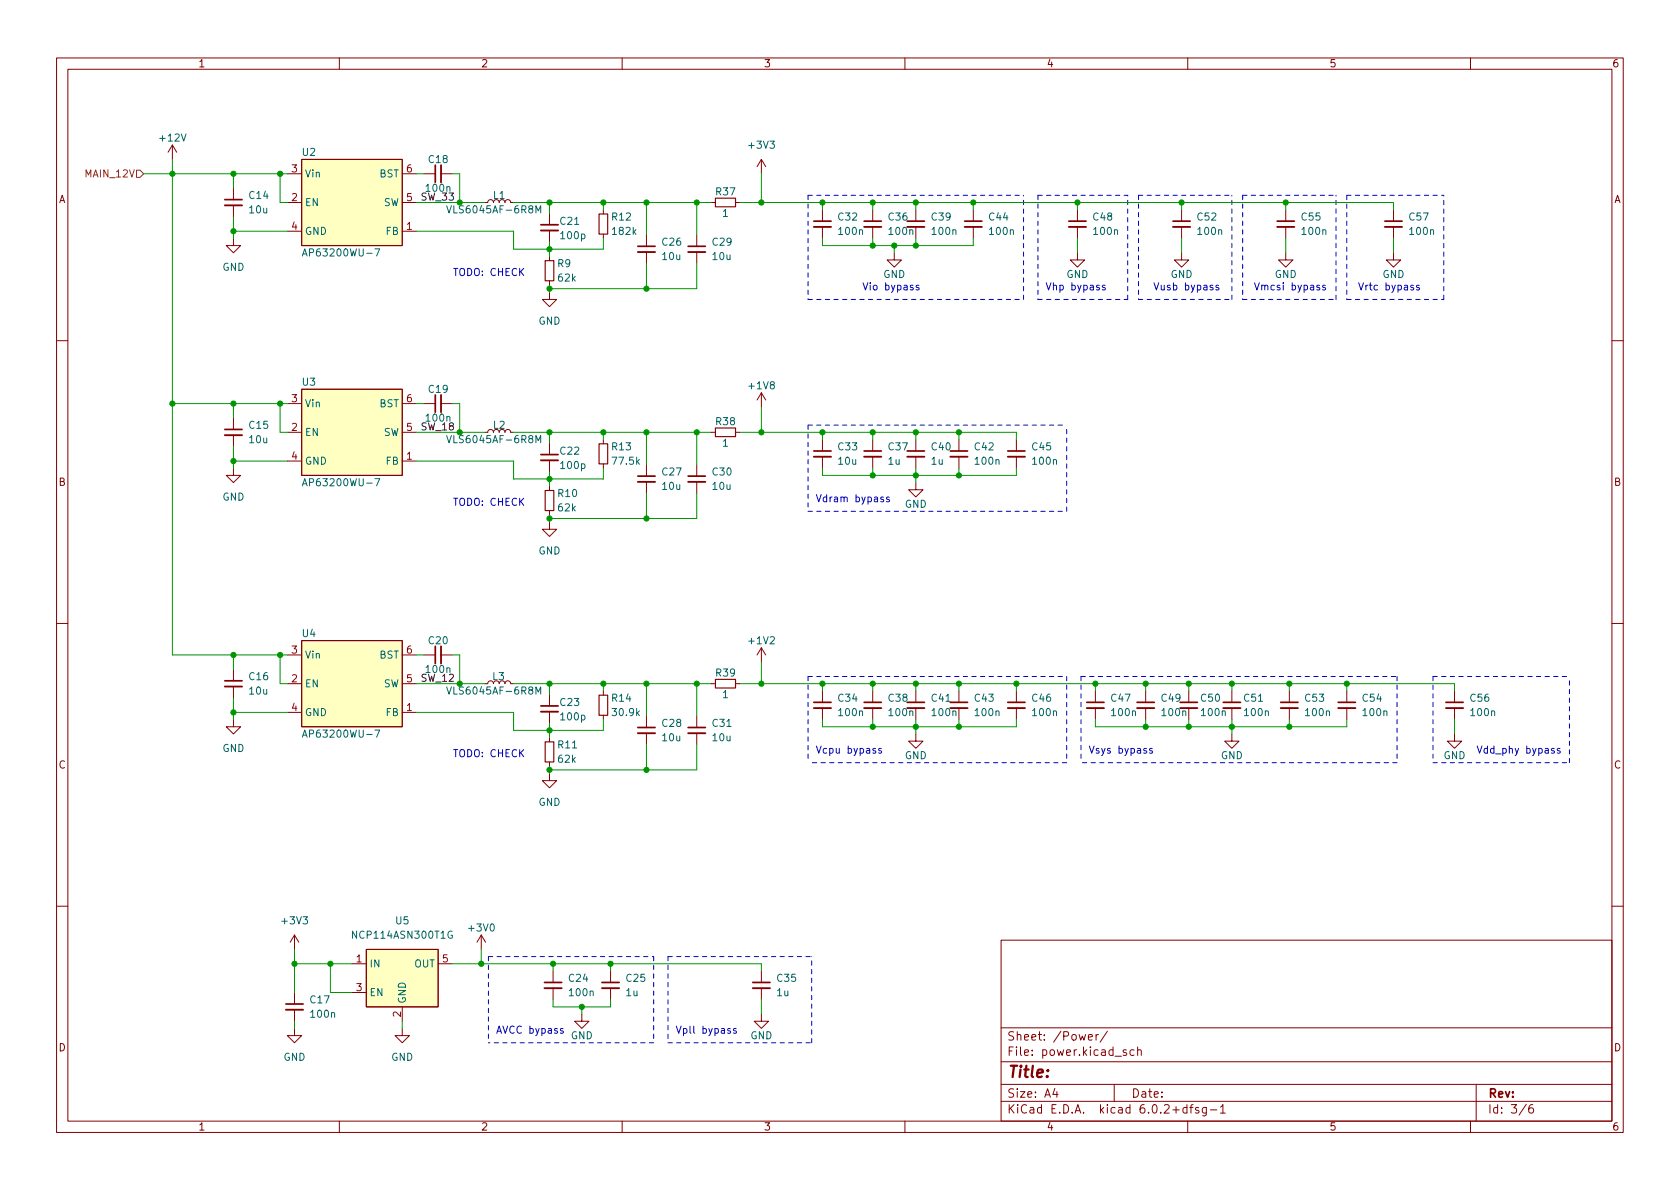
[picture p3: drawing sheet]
<svg xmlns="http://www.w3.org/2000/svg" width="297mm" height="210mm" viewBox="0 0 297 210" stroke-linecap="round" stroke-linejoin="round" font-family="sans-serif">
<g fill="none" stroke="#840000" stroke-width=".18">
<path d="M10 10.2h277v190.1h-277zM12 12.2h273v186.1h-273zM60 10.2v2M110 10.2v2M160 10.2v2M210 10.2v2M260 10.2v2M30.5 25.6l-.8 1.3M30.5 25.6v2.6M30.5 25.6l.7 1.3M41.3 33.3v2M41.3 36.3v2"/>
<path d="M50.8 35.8h2.5M50.8 30.7h2.5M53.3 28.2h17.8v15.2h-17.8zM71.1 35.8h2.6M71.1 30.7h2.6M74.9 30.7h2.1M78 30.7h2M86.2 35.8l.2-.4 .3-.1 .4 .1 .1 .4 .2-.3 .3-.2 .4 .1 .2 .4 .2-.4 .4-.1 .3 .2 .1 .3 .2-.4 .4-.1 .3 .2 .1 .3M97.2 37.7v2M106.7 37.1v.7M125.7 35.8h.8M130 35.8h.8"/>
<path d="M134.6 28.2v2.5M134.6 28.2l-.7 1.3M134.6 28.2l.8 1.3M145.4 37.1v2M154.3 37.1v2M161.9 37.1v2M172.1 37.1v2M190.5 37.1v2M208.9 37.1v2M227.3 37.1v2M246.4 37.1v2M41.3 42.2v1.2h1.2l-1.2 1.3-1.3-1.3h1.3"/>
<path d="M50.8 40.9h2.5M71.1 40.9h2.6M97.2 51.7v1.3h1.2l-1.2 1.2-1.3-1.2h1.3M97.2 40.8v2M97.2 45.3v.8M97.2 49.7v.7M106.7 41.4v.8M114.3 41.5v2.1M114.3 44.6v2M123.2 41.5v2.1M123.2 44.6v2M145.4 40.1v2.1"/>
<path d="M154.3 40.1v2.1M158.1 44.7v1.3h1.3l-1.3 1.2-1.3-1.2h1.3M161.9 40.1v2.1M172.1 40.1v2.1M190.5 44.7v1.3h1.3l-1.3 1.2-1.3-1.2h1.3M190.5 40.1v2.1M208.9 44.7v1.3h1.3l-1.3 1.2-1.3-1.2h1.3M208.9 40.1v2.1M227.3 44.7v1.3h1.3l-1.3 1.2-1.2-1.2h1.2M227.3 40.1v2.1M246.4 44.7v1.3h1.2l-1.2 1.2-1.3-1.2h1.3M246.4 40.1v2.1"/>
<path d="M10 60.2h2M41.3 73.9v2M41.3 77v2M50.8 76.4h2.5M50.8 71.4h2.5M53.3 68.8h17.8v15.3h-17.8zM71.1 76.4h2.6M71.1 71.4h2.6M74.9 71.4h2.1M78 71.4h2M86.2 76.4l.2-.3 .3-.2 .4 .2 .1 .3 .2-.3 .3-.2 .4 .2 .2 .3 .2-.4h.4l.3 .1 .1 .3 .2-.3 .4-.2 .3 .2 .1 .3M97.2 78.4v2"/>
<path d="M106.7 77.7v.8M125.7 76.4h.8M130 76.4h.8M134.6 69.5v2.5M134.6 69.5l-.7 1.2M134.6 69.5l.8 1.2M145.4 77.7v2.1M154.3 77.7v2.1M161.9 77.7v2.1M169.5 77.7v2.1M179.7 77.7v2.1M285 60.2h2"/>
<path d="M41.3 82.8v1.3h1.2l-1.2 1.2-1.3-1.2h1.3M50.8 81.5h2.5M71.1 81.5h2.6M97.2 92.3v1.3h1.2l-1.2 1.3-1.3-1.3h1.3M97.2 81.4v2M97.2 86v.7M97.2 90.3v.8M106.7 82v.8M114.3 82.2v2M114.3 85.2v2M123.2 82.2v2M123.2 85.2v2"/>
<path d="M145.4 80.8v2M154.3 80.8v2M161.9 85.3v1.3h1.3l-1.3 1.3-1.2-1.3h1.2M161.9 80.8v2M169.5 80.8v2M179.7 80.8v2M10 110.2h2M41.3 118.4v2M50.8 115.8h2.5M53.3 113.3h17.8v15.2h-17.8zM71.1 115.8h2.6M74.9 115.8h2.1"/>
<path d="M78 115.8h2M134.6 114.5l-.7 1.3M134.6 114.5v2.6M134.6 114.5l.8 1.3M285 110.2h2M41.3 127.2v1.3h1.2l-1.2 1.3-1.3-1.3h1.3M41.3 121.4v2M50.8 120.9h2.5M50.8 126h2.5M71.1 120.9h2.6M71.1 126h2.6M86.2 120.9l.2-.4 .3-.1 .4 .1 .1 .4"/>
<path d="M89.3 120.9l.1-.4 .4-.1 .3 .1 .2 .4M97.2 136.8v1.2h1.2l-1.2 1.3-1.3-1.3h1.3M97.2 122.8v2M97.2 125.9v2M97.2 130.4v.8M97.2 134.7v.8M106.7 122.2v.7M106.7 126.5v.7M114.3 126.6v2M114.3 129.7v2M123.2 126.6v2M123.2 129.7v2"/>
<path d="M125.7 120.9h.8M130 120.9h.8M145.4 122.2v2M145.4 125.2v2M154.3 122.2v2M154.3 125.2v2M161.9 129.8v1.3h1.3l-1.3 1.2-1.2-1.2h1.2M161.9 122.2v2M161.9 125.2v2M169.5 122.2v2M169.5 125.2v2M179.7 122.2v2"/>
<path d="M179.7 125.2v2M193.7 122.2v2M193.7 125.2v2M202.6 122.2v2M202.6 125.2v2M210.2 122.2v2M210.2 125.2v2M217.8 129.8v1.3h1.3l-1.3 1.2-1.3-1.2h1.3M217.8 122.2v2M217.8 125.2v2M228 122.2v2M228 125.2v2"/>
<path d="M238.1 122.2v2M238.1 125.2v2M257.2 129.8v1.3h1.2l-1.2 1.2-1.3-1.2h1.3M257.2 122.2v2M257.2 125.2v2M10 160.2h2M52.1 165.3v2.6M52.1 175.5v2M52.1 178.6v2M52.1 165.3l-.8 1.3M52.1 165.3l.7 1.3M62.2 170.4h2.6"/>
<path d="M62.2 175.5h2.6M64.8 167.9h12.7v10.1h-12.7zM71.1 178v2.6M77.5 170.4h2.5M85.1 165.3l-.8 1.3M85.1 165.3v2.6M85.1 165.3l.8 1.3M97.8 171.7v2M97.8 174.7v2.1M102.9 179.3v1.3h1.2l-1.2 1.3-1.3-1.3h1.3M107.9 171.7v2M107.9 174.7v2.1"/>
<path d="M134.6 179.3v1.3h1.3l-1.3 1.3-1.3-1.3h1.3M134.6 171.7v2M134.6 174.7v2.1M177 166.3h108v32h-108zM285 160.2h2M52.1 181.9v1.2h1.2l-1.2 1.3-1.3-1.3h1.3M60 198.3v2M71.1 181.9v1.2h1.3l-1.3 1.3-1.3-1.3h1.3M110 198.3v2M160 198.3v2M177 194.8h108M177 191.8h108"/>
<path d="M177 187.8h108M177 181.8h108M186.5 192.5l-.4 1h1M186.9 193v1M192.4 183.4l.7-.1v-.3l-.5-.1-.2 .2 .1 .8h.6M193.8 182.9v1M194.2 182.9l-.3 .1-.1 .2M195.8 182.4l-1.3 1.9M197 191.8v3M199.1 185.7l-.3-.1-.2 .2v.3l.5 .1v.4h-.5M200.5 185.7l-.4-.1-.3 .3v.4l.1 .3h.6M201.1 185.8l.3-.2 .3 .1 .1 .9"/>
<path d="M201.1 185.1v1.5M209.9 195.9l-.5-.1-.3 .3v.4l.2 .3h.6M209.9 195.3v1.5M210 198.3v2M210.4 195.8h.5M210.9 195.3l-.3 .2v1.3M211.9 195.9l-.3-.1-.2 .2v.3l.5 .1v.4h-.5M213.3 195.8v1.2l-.3 .3h-.4M213.3 195.9l-.4-.1-.3 .3v.4l.1 .3h.6M214 196.3h1.1M215.8 195.8l.4-.5v1.5M215.8 196.8h.8"/>
<path d="M260 198.3v2M261 191.8v6.5M269.9 195.3l-1.3 1.9M271 195.3a.6 .6 0 0 0-.7 .7v.5l.1 .3h.5l.2-.1 .1-.5-.2-.2-.4-.1-.3 .3"/>
</g>
<g fill="#ffffc2" stroke="#ffffc2" stroke-width=".18">
<path d="M53.3 68.8h17.8v15.3h-17.8z"/>
<path d="M53.3 28.2h17.8v15.2h-17.8z"/>
<path d="M53.3 113.3h17.8v15.2h-17.8z"/>
<path d="M64.8 167.9h12.7v10.1h-12.7z"/>
</g>
<g fill="none" stroke="#006464" stroke-width=".18">
<path d="M79 36.4l.4 1.3 .4-1.3M94.8 37.7v-1.3l.4 .9 .4-.9v1.3M53.5 45.3l.4-1.3 .4 1.3M53.6 44.9h.6M66.3 44h.8l-.5 1.3M79 77l.4 1.3 .4-1.3M94.8 78.3v-1.3l.4 .9 .4-.9v1.3M53.5 85.9l.4-1.3 .4 1.3M53.6 85.5h.6M66.3 84.6h.8l-.5 1.3M53.5 130.4l.4-1.3 .4 1.3M53.6 130h.6"/>
<path d="M66.3 129.1h.8l-.5 1.3M79 121.5l.4 1.2 .4-1.2M94.8 122.7v-1.2l.4 .9 .4-.9v1.2M79.9 164.7a.59 .59 0 0 0-.7 .6 .59 .59 0 0 0 .7 .6l.1-.5h-.3"/>
</g>
<g fill="none" stroke="#840000" stroke-width=".33">
<path d="M39.8 36.3h3M78 29.2v3.1M95.6 40.8h3.1M112.8 44.6h3M121.7 44.6h3M143.9 40.1h3M152.8 40.1h3M160.4 40.1h3M170.6 40.1h3M189 40.1h3M207.4 40.1h3M225.8 40.1h3.1"/>
<path d="M244.9 40.1h3M39.8 77h3M78 69.8v3.1M95.6 81.4h3.1M112.8 85.2h3M121.7 85.2h3M143.9 80.8h3M152.8 80.8h3M160.4 80.8h3M168 80.8h3.1M178.2 80.8h3M78 114.3v3"/>
<path d="M39.8 121.4h3M95.6 125.9h3.1M112.8 129.7h3M121.7 129.7h3M143.9 125.2h3M152.8 125.2h3M160.4 125.2h3M168 125.2h3.1M178.2 125.2h3M192.2 125.2h3M201 125.2h3.1M208.7 125.2h3"/>
<path d="M216.3 125.2h3M226.4 125.2h3.1M236.6 125.2h3M255.7 125.2h3M50.5 178.6h3.1M96.3 174.7h3M106.4 174.7h3.1M133.1 174.7h3"/>
</g>
<g fill="none" stroke="#840000" stroke-width=".3">
<path d="M39.8 35.3h3M77 29.2v3.1M95.6 39.7h3.1M143.9 39.1h3M152.8 39.1h3M160.4 39.1h3M170.6 39.1h3M189 39.1h3M207.4 39.1h3M225.8 39.1h3.1M244.9 39.1h3M112.8 43.6h3"/>
<path d="M121.7 43.6h3M39.8 75.9h3M77 69.8v3.1M143.9 79.8h3M152.8 79.8h3M160.4 79.8h3M168 79.8h3.1M178.2 79.8h3M95.6 80.4h3.1M112.8 84.2h3M121.7 84.2h3M77 114.3v3"/>
<path d="M39.8 120.4h3M95.6 124.8h3.1M112.8 128.6h3M121.7 128.6h3M143.9 124.2h3M152.8 124.2h3M160.4 124.2h3M168 124.2h3.1M178.2 124.2h3M192.2 124.2h3M201 124.2h3.1M208.7 124.2h3"/>
<path d="M216.3 124.2h3M226.4 124.2h3.1M236.6 124.2h3M255.7 124.2h3M50.5 177.5h3.1M96.3 173.7h3M106.4 173.7h3.1M133.1 173.7h3"/>
</g>
<path d="M105.9 37.8h1.5v3.6h-1.5zM126.5 35h3.5v1.6h-3.5zM96.4 46.1h1.5v3.6h-1.5zM105.9 78.5h1.5v3.5h-1.5zM126.5 75.7h3.5v1.5h-3.5zM96.4 86.7h1.5v3.6h-1.5zM96.4 131.2h1.5v3.5h-1.5zM105.9 122.9h1.5v3.6h-1.5zM126.5 120.1h3.5v1.6h-3.5z" fill="none" stroke="#840000" stroke-width=".2"/>
<path d="M24.1 30.1h.7l.6 .6-.6 .7h-.7z" fill="none" stroke="#725600" stroke-width=".18"/>
<g fill="none" stroke="#0000c2" stroke-width=".18">
<path d="M162.5 50.5l-.3-.1-.2 .2v.2l.5 .1v.3h-.5M195.4 50.5l-.3-.1-.2 .2 .1 .2 .4 .1v.3h-.5M215.5 50.5l-.3-.1-.2 .2v.2l.5 .1v.3h-.5M233.3 50.5l-.3-.1-.2 .2 .1 .2 .4 .1v.3h-.5M234.3 50.5l-.3-.1-.2 .2 .1 .2 .4 .1v.3h-.5M249.9 50.5l-.3-.1-.2 .2 .1 .2 .4 .1v.3h-.5M250.9 50.5l-.3-.1-.2 .2 .1 .2 .4 .1v.3h-.5M156.2 88l-.3-.1-.2 .2 .1 .2 .4 .1v.3h-.5M157.2 88l-.3-.1-.2 .2 .1 .2 .4 .1v.3h-.5M154.8 132.4l-.3-.1-.2 .2 .1 .2 .4 .1v.3h-.5M155.8 132.4l-.3-.1-.2 .2 .1 .2 .4 .1v.3h-.5M203.7 132.4l-.3-.1-.2 .2 .1 .2 .4 .1v.3h-.5"/>
<path d="M274.8 132.4l-.3-.1-.2 .2 .1 .2 .4 .1v.3h-.5M275.8 132.4l-.3-.1-.2 .2 .1 .2 .4 .1v.3h-.5M99.6 181.9h-.3l-.2 .2v.1l.5 .2v.3h-.5M129.1 181.9h-.3l-.2 .2 .1 .1 .4 .2v.3h-.5M130.2 181.9h-.3l-.2 .2v.1l.5 .2v.3h-.5"/>
</g>
<g fill="none" stroke="#0000c2" stroke-width=".18" stroke-dasharray=".8 .8">
<path d="M142.9 34.5h38.1M142.9 34.5v18.5M183.5 34.5h15.9M183.5 34.5v18.5M201.3 34.5h16.5M201.3 34.5v18.5M219.7 34.5h16.5M219.7 34.5v18.5M238.1 34.5h17.2M238.1 34.5v18.5M142.9 53h38.1M181 53v-18.5"/>
<path d="M183.5 53h15.9M199.4 53v-18.5M201.3 53h16.5M217.8 53v-18.5M219.7 53h16.5M236.2 53v-18.5M238.1 53h17.2M255.3 53v-18.5M142.9 75.2v15.2M142.9 75.2h45.7M142.9 90.4h45.7M188.6 90.4v-15.2"/>
<path d="M142.9 119.6h45.7M142.9 119.6v15.3M188.6 119.6v15.3M191.1 119.6v15.3M191.1 119.6h55.9M247 119.6v15.3M253.4 119.6v15.3M253.4 119.6h24.1M188.6 134.9h-45.7M247 134.9h-55.9M253.4 134.9h24.1M277.5 134.9v-15.3"/>
<path d="M86.4 169.2h29.2M86.4 169.2v15.2M115.6 169.2v15.2M118.1 169.2v15.2M118.1 169.2h25.4M115.6 184.4h-29.2M118.1 184.4h25.4M143.5 184.4v-15.2"/>
</g>
<g fill="none" stroke="#009600" stroke-width=".18">
<path d="M25.4 30.7h25.4M30.5 28.2v87.6h20.3M41.3 30.7v2.6M41.3 38.3v3.9M49.5 30.7v5.1h1.3M73.7 35.8h12M73.7 30.7h1.2M80 30.7h1.3v5.1M90.8 35.8h34.9M97.2 35.8v1.9M106.7 35.8v1.3M114.3 35.8v5.7"/>
<path d="M123.2 35.8v5.7M130.8 35.8h115.6v1.3M134.6 30.7v5.1M145.4 35.8v1.3M154.3 35.8v1.3M161.9 35.8v1.3M172.1 35.8v1.3M190.5 35.8v1.3M208.9 35.8v1.3M227.3 35.8v1.3M41.3 40.9h9.5M73.7 40.9h17.1v3.2h15.9v-1.9"/>
<path d="M97.2 42.8v2.5M97.2 50.4v1.3M114.3 46.6v4.4M123.2 46.6v4.4h-26M145.4 42.2v1.2h26.7v-1.2M154.3 42.2v1.2M158.1 43.4v1.3M161.9 42.2v1.2M190.5 42.2v2.5M208.9 42.2v2.5M227.3 42.2v2.5M246.4 42.2v2.5"/>
<path d="M30.5 71.4h20.3M41.3 71.4v2.5M41.3 79v3.8M49.5 71.4v5h1.3M73.7 76.4h12M73.7 71.4h1.2M80 71.4h1.3v5M90.8 76.4h34.9M97.2 76.4v2M106.7 76.4v1.3M114.3 76.4v5.8M123.2 76.4v5.8"/>
<path d="M130.8 76.4h48.9v1.3M134.6 72v4.4M145.4 76.4v1.3M154.3 76.4v1.3M161.9 76.4v1.3M169.5 76.4v1.3M41.3 81.5h9.5M73.7 81.5h17.1v3.2h15.9v-1.9M97.2 83.4v2.6M97.2 91.1v1.2M114.3 87.2v4.5M123.2 87.2v4.5h-26"/>
<path d="M145.4 82.8v1.3h34.3v-1.3M154.3 82.8v1.3M161.9 82.8v2.5M169.5 82.8v1.3M41.3 115.8v2.6M49.5 115.8v5.1h1.3M73.7 115.8h1.2M80 115.8h1.3v5.1M134.6 117.1v3.8M41.3 123.4v3.8M41.3 126h9.5M73.7 126h17.1v3.2h15.9v-2"/>
<path d="M73.7 120.9h12M90.8 120.9h34.9M97.2 120.9v1.9M97.2 127.9v2.5M97.2 135.5v1.3M106.7 120.9v1.3M114.3 120.9v5.7M114.3 131.7v4.4M123.2 120.9v5.7M123.2 131.7v4.4h-26M130.8 120.9h126.4v1.3M145.4 127.2v1.3h34.3v-1.3"/>
<path d="M145.4 120.9v1.3M154.3 120.9v1.3M154.3 127.2v1.3M161.9 120.9v1.3M161.9 127.2v2.6M169.5 120.9v1.3M169.5 127.2v1.3M179.7 120.9v1.3M193.7 127.2v1.3h44.4v-1.3M193.7 120.9v1.3M202.6 120.9v1.3M202.6 127.2v1.3"/>
<path d="M210.2 120.9v1.3M210.2 127.2v1.3M217.8 120.9v1.3M217.8 127.2v2.6M228 120.9v1.3M228 127.2v1.3M238.1 120.9v1.3M257.2 127.2v2.6M52.1 170.4h10.1M52.1 167.9v7.6M58.4 170.4v5.1h3.8M80 170.4h54.6v1.3"/>
<path d="M85.1 167.9v2.5M97.8 170.4v1.3M97.8 176.8v1.2h10.1v-1.2M102.9 178v1.3M107.9 170.4v1.3M134.6 176.8v2.5M52.1 180.6v1.3M71.1 180.6v1.3"/>
</g>
<g fill="#009600" stroke="#009600" stroke-width=".18">
<circle cx="58.4" cy="170.4" r=".46"/>
<circle cx="85.1" cy="170.4" r=".46"/>
<circle cx="52.1" cy="170.4" r=".46"/>
<circle cx="97.8" cy="170.4" r=".46"/>
<circle cx="114.3" cy="35.8" r=".46"/>
<circle cx="106.7" cy="35.8" r=".46"/>
<circle cx="97.2" cy="35.8" r=".46"/>
<circle cx="114.3" cy="51" r=".46"/>
<circle cx="114.3" cy="91.7" r=".46"/>
<circle cx="114.3" cy="76.4" r=".46"/>
<circle cx="123.2" cy="76.4" r=".46"/>
<circle cx="114.3" cy="120.9" r=".46"/>
<circle cx="114.3" cy="136.1" r=".46"/>
<circle cx="81.3" cy="120.9" r=".46"/>
<circle cx="97.2" cy="129.2" r=".46"/>
<circle cx="97.2" cy="120.9" r=".46"/>
<circle cx="106.7" cy="120.9" r=".46"/>
<circle cx="97.2" cy="136.1" r=".46"/>
<circle cx="41.3" cy="30.7" r=".46"/>
<circle cx="41.3" cy="71.4" r=".46"/>
<circle cx="30.5" cy="71.4" r=".46"/>
<circle cx="30.5" cy="30.7" r=".46"/>
<circle cx="41.3" cy="40.9" r=".46"/>
<circle cx="81.3" cy="35.8" r=".46"/>
<circle cx="97.2" cy="44.1" r=".46"/>
<circle cx="97.2" cy="51" r=".46"/>
<circle cx="49.5" cy="71.4" r=".46"/>
<circle cx="41.3" cy="81.5" r=".46"/>
<circle cx="49.5" cy="30.7" r=".46"/>
<circle cx="102.9" cy="178" r=".46"/>
<circle cx="107.9" cy="170.4" r=".46"/>
<circle cx="97.2" cy="76.4" r=".46"/>
<circle cx="106.7" cy="76.4" r=".46"/>
<circle cx="97.2" cy="84.7" r=".46"/>
<circle cx="97.2" cy="91.7" r=".46"/>
<circle cx="81.3" cy="76.4" r=".46"/>
<circle cx="41.3" cy="126" r=".46"/>
<circle cx="41.3" cy="115.8" r=".46"/>
<circle cx="49.5" cy="115.8" r=".46"/>
<circle cx="161.9" cy="120.9" r=".46"/>
<circle cx="161.9" cy="128.5" r=".46"/>
<circle cx="179.7" cy="120.9" r=".46"/>
<circle cx="169.5" cy="120.9" r=".46"/>
<circle cx="169.5" cy="128.5" r=".46"/>
<circle cx="161.9" cy="43.4" r=".46"/>
<circle cx="190.5" cy="35.8" r=".46"/>
<circle cx="172.1" cy="35.8" r=".46"/>
<circle cx="161.9" cy="35.8" r=".46"/>
<circle cx="154.3" cy="35.8" r=".46"/>
<circle cx="134.6" cy="35.8" r=".46"/>
<circle cx="123.2" cy="35.8" r=".46"/>
<circle cx="145.4" cy="35.8" r=".46"/>
<circle cx="154.3" cy="43.4" r=".46"/>
<circle cx="158.1" cy="43.4" r=".46"/>
<circle cx="134.6" cy="76.4" r=".46"/>
<circle cx="123.2" cy="120.9" r=".46"/>
<circle cx="202.6" cy="120.9" r=".46"/>
<circle cx="193.7" cy="120.9" r=".46"/>
<circle cx="202.6" cy="128.5" r=".46"/>
<circle cx="210.2" cy="128.5" r=".46"/>
<circle cx="210.2" cy="120.9" r=".46"/>
<circle cx="154.3" cy="84.1" r=".46"/>
<circle cx="145.4" cy="76.4" r=".46"/>
<circle cx="154.3" cy="76.4" r=".46"/>
<circle cx="161.9" cy="76.4" r=".46"/>
<circle cx="169.5" cy="84.1" r=".46"/>
<circle cx="169.5" cy="76.4" r=".46"/>
<circle cx="161.9" cy="84.1" r=".46"/>
<circle cx="217.8" cy="128.5" r=".46"/>
<circle cx="217.8" cy="120.9" r=".46"/>
<circle cx="228" cy="120.9" r=".46"/>
<circle cx="238.1" cy="120.9" r=".46"/>
<circle cx="228" cy="128.5" r=".46"/>
<circle cx="134.6" cy="120.9" r=".46"/>
<circle cx="145.4" cy="120.9" r=".46"/>
<circle cx="154.3" cy="120.9" r=".46"/>
<circle cx="154.3" cy="128.5" r=".46"/>
<circle cx="208.9" cy="35.8" r=".46"/>
<circle cx="227.3" cy="35.8" r=".46"/>
</g>
<text font-size="2.8" fill="#840000" x="178" y="190.6">Title:</text>
<g font-size="2.1" fill="#840000">
<text x="178" y="184">Sheet: /Power/</text>
<text x="178" y="186.7">File: power.kicad_sch</text>
<text x="178" y="196.9">KiCad E.D.A. kicad 6.0.2+dfsg-1</text>
<text x="178" y="194.1">Size: A4</text>
<text x="200" y="194.1">Date:</text>
<text x="263" y="194.1">Rev:</text>
<text x="263" y="196.9">Id: 3/6</text>
</g>
<g font-size="1.8" fill="#840000">
<text x="35" y="11.9">1</text>
<text x="85" y="11.9">2</text>
<text x="135" y="11.9">3</text>
<text x="185" y="11.9">4</text>
<text x="235" y="11.9">5</text>
<text x="285" y="11.9">6</text>
<text x="10.3" y="35.9">A</text>
<text x="285.3" y="35.9">A</text>
<text x="10.3" y="85.9">B</text>
<text x="285.3" y="85.9">B</text>
<text x="10.3" y="135.9">C</text>
<text x="285.3" y="135.9">C</text>
<text x="10.3" y="185.9">D</text>
<text x="285.3" y="185.9">D</text>
<text x="35" y="199.9">1</text>
<text x="85" y="199.9">2</text>
<text x="135" y="199.9">3</text>
<text x="185" y="199.9">4</text>
<text x="235" y="199.9">5</text>
<text x="285" y="199.9">6</text>
</g>
<g font-size="1.8" fill="#006464">
<text x="28.4" y="25">+12V</text>
<text x="53.5" y="27.6">U2</text>
<text x="75.8" y="28.8">C18</text>
<text x="132.5" y="26.3">+3V3</text>
<text x="44.1" y="35.2">C14</text>
<text x="53.8" y="31.4">Vin</text>
<text x="67.1" y="31.4">BST</text>
<text x="75.5" y="33.9">100n</text>
<text x="87.2" y="35.2">L1</text>
<text x="126.6" y="34.5">R37</text>
<text x="44.2" y="37.7">10u</text>
<text x="53.8" y="36.4">EN</text>
<text x="53.8" y="41.5">GND</text>
<text x="67.8" y="36.4">SW</text>
<text x="68.3" y="41.5">FB</text>
<text x="79.9" y="37.7">VLS6045AF-6R8M</text>
<text x="99.1" y="39.7">C21</text>
<text x="108.3" y="39">R12</text>
<text x="108.4" y="41.5">182k</text>
<text x="127.8" y="38.3">1</text>
<text x="148.3" y="39">C32</text>
<text x="148.4" y="41.5">100n</text>
<text x="157.1" y="39">C36</text>
<text x="157.3" y="41.5">100n</text>
<text x="164.8" y="39">C39</text>
<text x="164.9" y="41.5">100n</text>
<text x="174.9" y="39">C44</text>
<text x="175.1" y="41.5">100n</text>
<text x="193.3" y="39">C48</text>
<text x="193.5" y="41.5">100n</text>
<text x="211.8" y="39">C52</text>
<text x="211.9" y="41.5">100n</text>
<text x="230.2" y="39">C55</text>
<text x="230.3" y="41.5">100n</text>
<text x="249.2" y="39">C57</text>
<text x="249.4" y="41.5">100n</text>
<text x="39.3" y="47.9">GND</text>
<text x="54.4" y="45.3">AP63200WU-7</text>
<text x="98.6" y="47.2">R9</text>
<text x="99.3" y="42.3">100p</text>
<text x="117.1" y="43.4">C26</text>
<text x="117.2" y="46">10u</text>
<text x="126" y="43.4">C29</text>
<text x="126.1" y="46">10u</text>
<text x="98.8" y="49.8">62k</text>
<text x="156.1" y="49.1">GND</text>
<text x="188.5" y="49.1">GND</text>
<text x="206.9" y="49.1">GND</text>
<text x="225.4" y="49.1">GND</text>
<text x="244.4" y="49.1">GND</text>
<text x="95.2" y="57.4">GND</text>
<text x="53.5" y="68.2">U3</text>
<text x="75.8" y="69.5">C19</text>
<text x="132.5" y="68.8">+1V8</text>
<text x="44.1" y="75.8">C15</text>
<text x="53.8" y="77.1">EN</text>
<text x="53.8" y="72">Vin</text>
<text x="67.1" y="72">BST</text>
<text x="67.8" y="77.1">SW</text>
<text x="75.5" y="74.5">100n</text>
<text x="87.2" y="75.8">L2</text>
<text x="126.6" y="75.2">R38</text>
<text x="44.2" y="78.4">10u</text>
<text x="53.8" y="82.2">GND</text>
<text x="68.3" y="82.2">FB</text>
<text x="79.9" y="78.4">VLS6045AF-6R8M</text>
<text x="99.1" y="80.4">C22</text>
<text x="99.3" y="82.9">100p</text>
<text x="108.3" y="79.6">R13</text>
<text x="108.4" y="82.2">77.5k</text>
<text x="127.8" y="79">1</text>
<text x="148.3" y="79.6">C33</text>
<text x="148.3" y="82.2">10u</text>
<text x="157.1" y="82.2">1u</text>
<text x="157.1" y="79.6">C37</text>
<text x="164.7" y="82.2">1u</text>
<text x="164.8" y="79.6">C40</text>
<text x="172.4" y="79.6">C42</text>
<text x="172.5" y="82.2">100n</text>
<text x="182.5" y="79.6">C45</text>
<text x="182.7" y="82.2">100n</text>
<text x="39.3" y="88.5">GND</text>
<text x="54.4" y="86">AP63200WU-7</text>
<text x="98.7" y="87.9">R10</text>
<text x="117.1" y="84.1">C27</text>
<text x="117.2" y="86.6">10u</text>
<text x="126" y="84.1">C30</text>
<text x="126.1" y="86.6">10u</text>
<text x="160" y="89.8">GND</text>
<text x="98.8" y="90.4">62k</text>
<text x="95.2" y="98">GND</text>
<text x="53.5" y="112.6">U4</text>
<text x="75.8" y="113.9">C20</text>
<text x="132.5" y="113.9">+1V2</text>
<text x="53.8" y="116.5">Vin</text>
<text x="67.1" y="116.5">BST</text>
<text x="75.5" y="119">100n</text>
<text x="126.6" y="119.6">R39</text>
<text x="44.1" y="120.3">C16</text>
<text x="44.2" y="122.8">10u</text>
<text x="53.8" y="121.5">EN</text>
<text x="67.8" y="121.5">SW</text>
<text x="79.9" y="122.8">VLS6045AF-6R8M</text>
<text x="87.1" y="120.3">L3</text>
<text x="99.1" y="124.8">C23</text>
<text x="108.3" y="124.1">R14</text>
<text x="127.8" y="123.4">1</text>
<text x="148.3" y="124.1">C34</text>
<text x="157.1" y="124.1">C38</text>
<text x="164.8" y="124.1">C41</text>
<text x="172.4" y="124.1">C43</text>
<text x="182.5" y="124.1">C46</text>
<text x="196.5" y="124.1">C47</text>
<text x="205.4" y="124.1">C49</text>
<text x="212.4" y="124.1">C50</text>
<text x="220" y="124.1">C51</text>
<text x="230.8" y="124.1">C53</text>
<text x="241" y="124.1">C54</text>
<text x="260" y="124.1">C56</text>
<text x="53.8" y="126.6">GND</text>
<text x="54.4" y="130.4">AP63200WU-7</text>
<text x="68.3" y="126.6">FB</text>
<text x="99.3" y="127.4">100p</text>
<text x="108.4" y="126.6">30.9k</text>
<text x="117.1" y="128.5">C28</text>
<text x="117.2" y="131.1">10u</text>
<text x="126" y="128.5">C31</text>
<text x="126.1" y="131.1">10u</text>
<text x="148.4" y="126.6">100n</text>
<text x="157.3" y="126.6">100n</text>
<text x="164.9" y="126.6">100n</text>
<text x="172.5" y="126.6">100n</text>
<text x="182.7" y="126.6">100n</text>
<text x="196.7" y="126.6">100n</text>
<text x="205.6" y="126.6">100n</text>
<text x="212.5" y="126.6">100n</text>
<text x="220.2" y="126.6">100n</text>
<text x="231" y="126.6">100n</text>
<text x="241.1" y="126.6">100n</text>
<text x="260.2" y="126.6">100n</text>
<text x="39.3" y="133">GND</text>
<text x="98.7" y="132.3">R11</text>
<text x="98.8" y="134.9">62k</text>
<text x="160" y="134.2">GND</text>
<text x="215.8" y="134.2">GND</text>
<text x="255.2" y="134.2">GND</text>
<text x="95.2" y="142.5">GND</text>
<text x="50" y="163.4">+3V3</text>
<text x="62.7" y="166">NCP114ASN300T1G</text>
<text x="70" y="163.4">U5</text>
<text x="83" y="164.7">+3V0</text>
<text x="65.3" y="171.1">IN</text>
<text x="73.2" y="171.1">OUT</text>
<text x="100.6" y="173.6">C24</text>
<text x="110.8" y="173.6">C25</text>
<text x="137.5" y="173.6">C35</text>
<text x="54.9" y="177.4">C17</text>
<text x="55.1" y="180">100n</text>
<text x="65.3" y="176.1">EN</text>
<text x="71.8" y="177.5" transform="rotate(-90 71.8 177.5)">GND</text>
<text x="100.8" y="176.1">100n</text>
<text x="110.7" y="176.1">1u</text>
<text x="137.4" y="176.1">1u</text>
<text x="100.9" y="183.8">GND</text>
<text x="132.7" y="183.8">GND</text>
<text x="50.1" y="187.6">GND</text>
<text x="69.2" y="187.6">GND</text>
</g>
<text font-size="1.8" fill="#725600" x="15.3" y="31.4">MAIN_12V</text>
<g font-size="1.8" fill="#a90000">
<text x="51.6" y="35.6">2</text>
<text x="51.6" y="30.5">3</text>
<text x="71.9" y="35.6">5</text>
<text x="71.9" y="30.5">6</text>
<text x="51.6" y="40.6">4</text>
<text x="71.9" y="40.6">1</text>
<text x="51.6" y="71.1">3</text>
<text x="71.9" y="71.1">6</text>
<text x="51.6" y="76.2">2</text>
<text x="71.9" y="76.2">5</text>
<text x="51.6" y="81.3">4</text>
<text x="71.9" y="81.3">1</text>
<text x="51.6" y="115.6">3</text>
<text x="71.9" y="115.6">6</text>
<text x="51.6" y="120.6">2</text>
<text x="51.6" y="125.7">4</text>
<text x="71.9" y="125.7">1</text>
<text x="71.9" y="120.6">5</text>
<text x="63" y="170.2">1</text>
<text x="78.2" y="170.2">5</text>
<text x="63" y="175.3">3</text>
<text x="70.9" y="179.8" transform="rotate(-90 70.9 179.8)">2</text>
</g>
<g font-size="1.8" fill="#0f0f0f">
<text x="74.3" y="35.5">SW_33</text>
<text x="74.3" y="76.1">SW_18</text>
<text x="74.3" y="120.5">SW_12</text>
</g>
<g font-size="1.8" fill="#0000c2">
<text x="80" y="48.8">TODO: CHECK</text>
<text x="152.4" y="51.3">Vio bypass</text>
<text x="184.8" y="51.3">Vhp bypass</text>
<text x="203.8" y="51.3">Vusb bypass</text>
<text x="221.6" y="51.3">Vmcsi bypass</text>
<text x="240" y="51.3">Vrtc bypass</text>
<text x="80" y="89.4">TODO: CHECK</text>
<text x="144.1" y="88.8">Vdram bypass</text>
<text x="80" y="133.9">TODO: CHECK</text>
<text x="144.1" y="133.2">Vcpu bypass</text>
<text x="192.4" y="133.2">Vsys bypass</text>
<text x="261" y="133.2">Vdd_phy bypass</text>
<text x="87.6" y="182.8">AVCC bypass</text>
<text x="119.4" y="182.8">Vpll bypass</text>
</g>
</svg>
